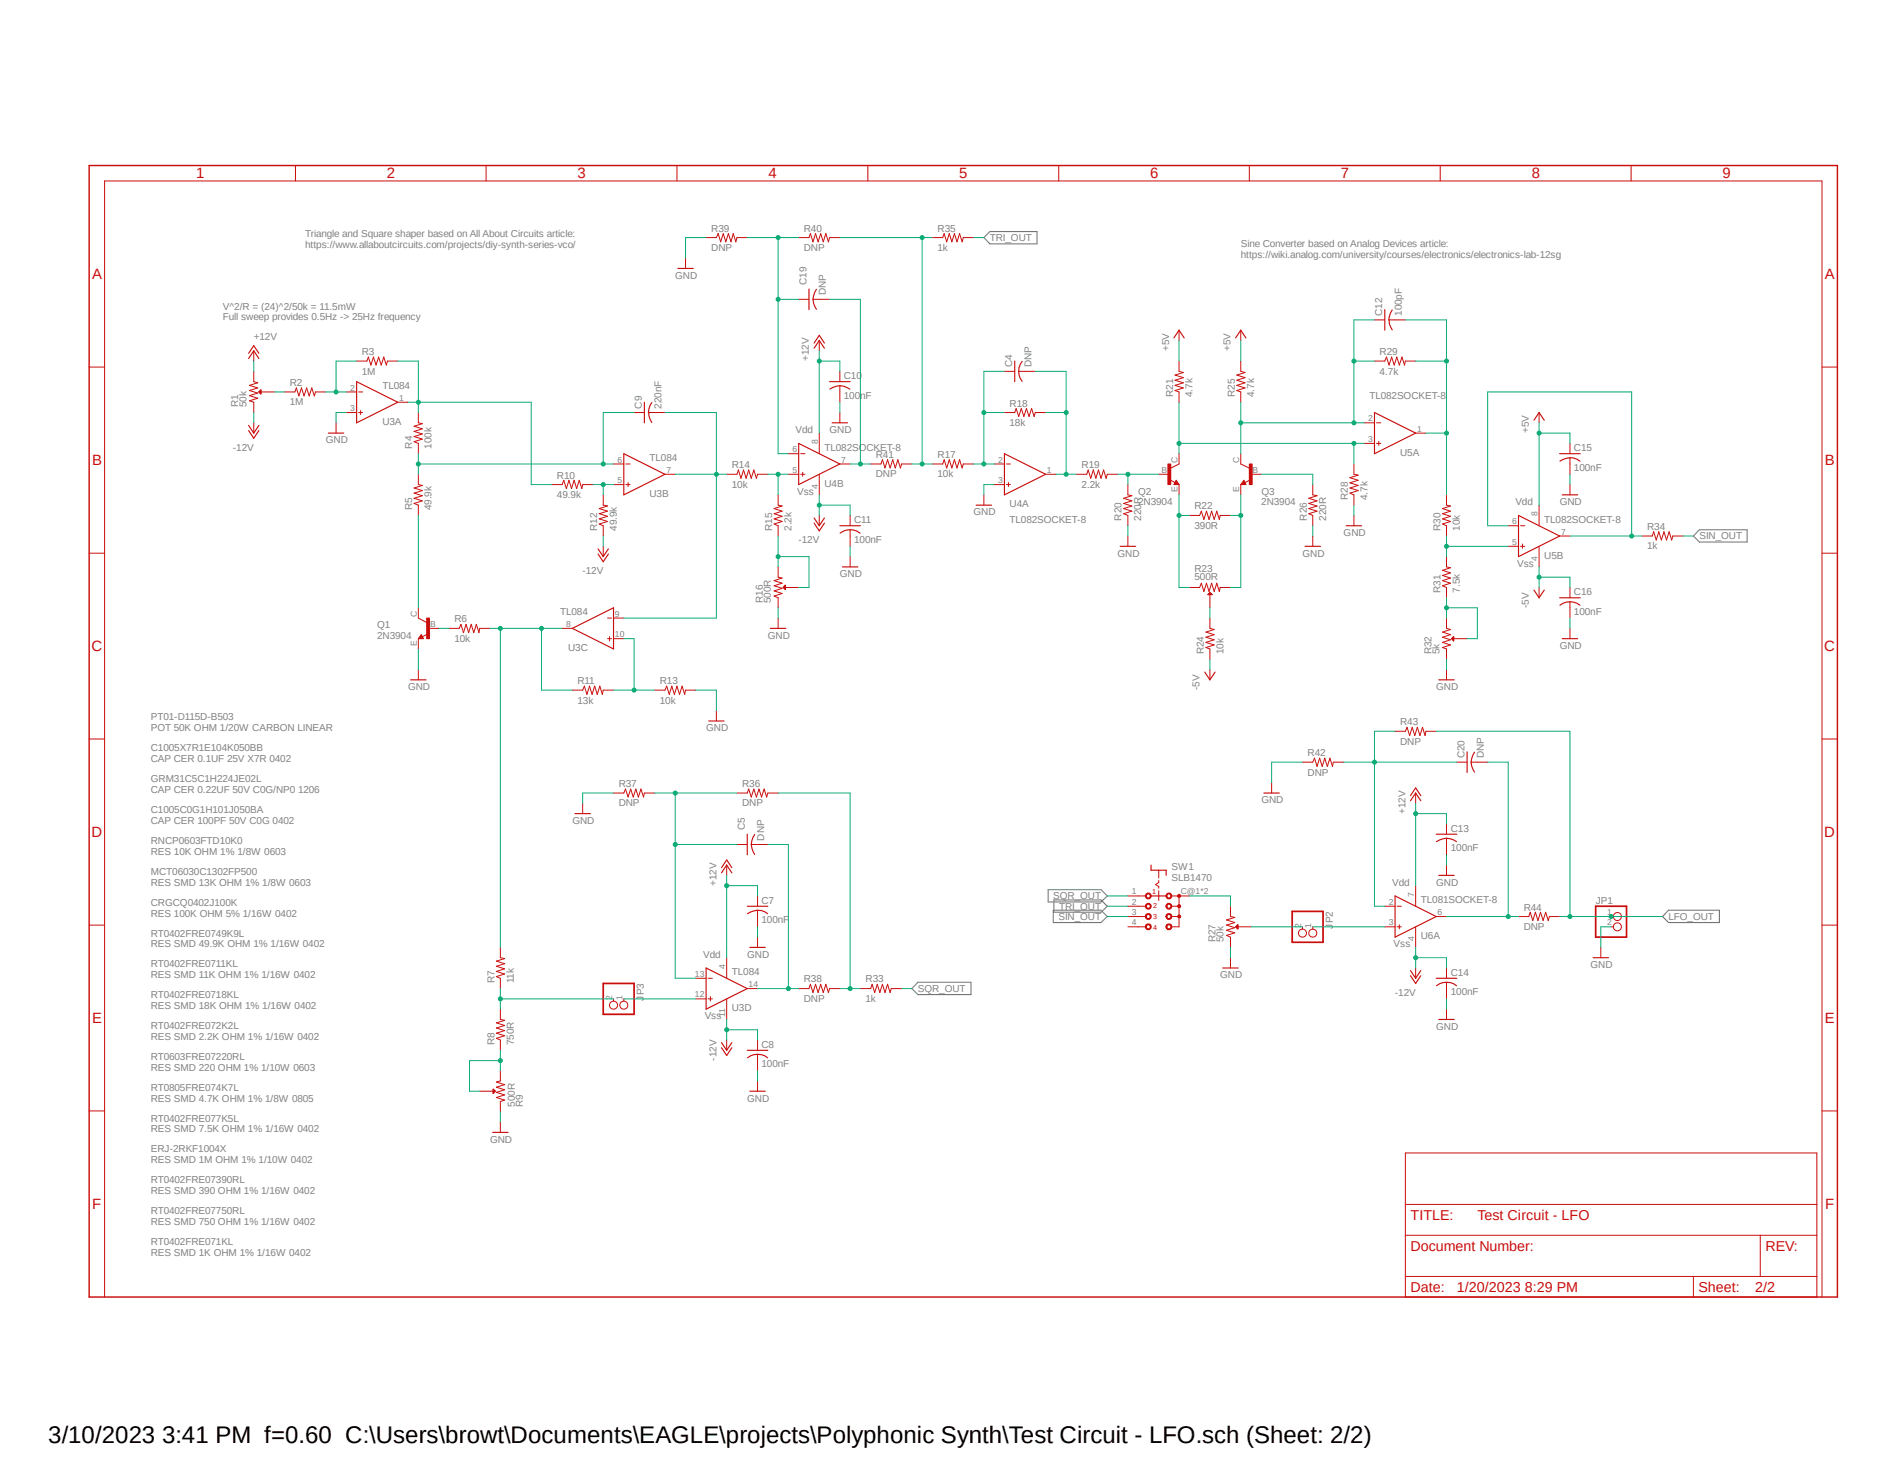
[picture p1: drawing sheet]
<svg xmlns="http://www.w3.org/2000/svg" width="279mm" height="216mm" viewBox="0 0 279 216" stroke-linecap="round" stroke-linejoin="round" font-family="sans-serif">
<path d="M12.9 24.3l259.5 168.1M272.4 24.3l-259.5 168.1" fill="none" stroke="#fff" stroke-width=".15"/>
<path d="M146.6 34.3h7v1.8h-7l-.8-.9zM251.8 78.4h7v1.9h-7l-.9-.9zM155.3 131.7h7.8l.9 1-.9 .9h-7.8zM156 134.8h7.1l.9 .9-.9 .9h-7.1zM156.1 133.3h7l.9 .9-.9 .9h-7zM247.2 134.8h7.5v1.8h-7.5l-.9-.9zM136 145.5h7.8v1.8h-7.8l-.9-.9z" fill="none" stroke="#808080" stroke-width=".17"/>
<path d="M13.2 24.5h259v167.6h-259z" fill="none" stroke="#c90d0c" stroke-width=".21"/>
<g fill="none" stroke="#c90d0c" stroke-width=".15">
<path d="M43.8 24.5v2.3M72 24.5v2.3M100.3 24.5v2.3M128.6 24.5v2.3M156.8 24.5v2.3M185.1 24.5v2.3M213.4 24.5v2.3M241.6 24.5v2.3M13.2 54.4h2.3M37.6 55v1.5l.6 .2-1.2 .4 1.2 .3-1.2 .4 1.2 .4-1.2 .4 1.2 .4-1.2 .4 .6 .2v1.5M37.6 51.9v1.6M38.5 58h2.1"/>
<path d="M42.2 58h1.5l.2-.6 .4 1.2 .4-1.2 .3 1.2 .4-1.2 .4 1.2 .4-1.2 .4 1.2 .1-.6h1.6M51.3 58h1.5M52.8 53.5h1.6l.2-.6 .3 1.2 .4-1.2 .4 1.2 .4-1.2 .4 1.2 .4-1.2 .3 1.2 .2-.6h1.5M53.1 58h.6M58.9 59.6h1.6M121.4 50.4v1.5M124.4 55v1.5M124.4 57.1v2.5M174.7 48.9v1.5M174.7 53.5v1.5l.6 .2-1.2 .3 1.2 .4-1.2 .4 1.2 .4-1.2 .4 1.2 .3-1.2 .4 .6 .2v1.6M183.8 48.9v1.5M183.8 53.5v1.5l.6 .2-1.2 .3 1.2 .4-1.2 .4 1.2 .4-1.2 .4 1.2 .3-1.2 .4 .6 .2v1.6"/>
<path d="M203.6 47.4h1.5M203.6 53.5h1.5l.3-.6 .4 1.2 .4-1.2 .3 1.2 .4-1.2 .4 1.2 .4-1.2 .4 1.2 .1-.6h1.5M205.8 47.4h2.4M269.9 54.4h2.3M37.6 62.6v1.5M49.8 62.6v1.5M51.3 61.1h1.5M53.1 61.1h.6M53.4 60.8v.6M62 61.1v1.5l.6 .1-1.3 .4 1.3 .4-1.3 .4 1.3 .4-1.3 .3 1.3 .4-1.3 .4 .7 .3v1.5M62 70.2v1.6l.6 .1-1.3 .4 1.3 .3-1.3 .4 1.3 .4-1.3 .4 1.3 .4-1.3 .3 .7 .3v1.5M81.7 71.8h1.6l.2-.7 .4 1.2 .4-1.2 .4 1.2 .3-1.2 .4 1.2 .4-1.2 .4 1.2 .1-.5h1.5"/>
<path d="M89.4 73.3v1.5l.6 .1-1.2 .4 1.2 .4-1.2 .4 1.2 .4-1.2 .3 1.2 .4-1.2 .4 .6 .3v1.5M90.9 71.8h1.5M90.9 68.7h1.5M92.7 71.8h.6M92.7 68.7h.6M93 71.5v.6M93.9 61.1h1.6M96.1 61.1h2.4M98.5 70.2h1.5M107.7 70.2h1.5l.2-.6 .4 1.2 .4-1.2 .3 1.2 .4-1.2 .4 1.2 .4-1.2 .4 1.2 .1-.6h1.5M115.3 73.3v1.5l.6 .1-1.2 .4 1.2 .4-1.2 .4 1.2 .4-1.2 .3 1.2 .4-1.2 .4 .6 .3v1.5M116.8 70.2h1.5"/>
<path d="M116.8 67.2h1.5M118.6 70.2h.7M118.6 67.2h.7M118.9 69.9v.6M121.4 64.1v3.1M121.4 70.2v3.1M121.4 76.3v1.6M124.4 68.7h1.5M124.4 61.1v1.5M125.9 76.3v1.6M125.9 78.4v2.5M138.1 68.7h1.6l.2-.6 .4 1.2 .3-1.2 .4 1.2 .4-1.2 .4 1.2 .4-1.2 .3 1.2 .2-.6h1.5"/>
<path d="M145.8 73.3v1.5M147.3 71.8h1.5M147.3 68.7h1.5M148.8 61.1h1.5l.2-.6 .4 1.2 .4-1.2 .4 1.2 .4-1.2 .3 1.2 .4-1.2 .4 1.2 .2-.6h1.5M149.1 71.8h.6M149.1 68.7h.6M149.4 71.5v.6M154.9 70.2h1.5M159.5 70.2h1.5l.2-.6 .4 1.2 .4-1.2 .3 1.2 .4-1.2 .4 1.2 .4-1.2 .4 1.2 .1-.6h1.6M167.1 71.8v1.5l.6 .1-1.2 .4 1.2 .4-1.2 .3 1.2 .4-1.2 .4 1.2 .4-1.2 .4 .6 .2v1.6M167.1 79.4v1.5M171.7 70.2h1.4"/>
<path d="M173 68.7h.4v3.1h-.4zM173.4 71.1l.7 .4M174.2 71.1l.5 .7h-.8zM174.7 67.2v1.5l-1.2 .6M174.7 71.8v1.5M176.2 76.3h1.5l.3-.6 .4 1.2 .3-1.2 .4 1.2 .4-1.2 .4 1.2 .4-1.2 .3 1.2 .2-.6h1.5M183.8 67.2v1.5l1.2 .6M183.8 71.8v1.5M184.3 71.1l.3 .7h-.8zM185.1 68.7h.4v3.1h-.4zM185.2 71.1l-.8 .4M185.3 70.2h1.6"/>
<path d="M194.5 71.8v1.5l.6 .1-1.2 .4 1.2 .4-1.2 .3 1.2 .4-1.2 .4 1.2 .4-1.2 .4 .6 .2v1.6M194.5 79.4v1.5M200.6 68.7v1.5l.6 .2-1.2 .3 1.2 .4-1.2 .4 1.2 .4-1.2 .4 1.2 .3-1.2 .4 .6 .3v1.5M200.6 76.3v1.6M202.1 65.7h1.5M202.1 62.6h1.5M203.9 65.7h.7M203.9 62.6h.7M204.3 65.4v.6M209.7 64.1h1.5M214.3 73.3v1.5l.6 .1-1.2 .4 1.2 .4-1.2 .4 1.2 .4-1.2 .3 1.2 .4-1.2 .4 .6 .3v1.5M223.4 77.9h1.6"/>
<path d="M225.3 77.9h.6M228 61.1v1.5M228 74.8v3.1M231.1 79.4h1.5M232.6 65.7v1.5M232.6 67.8v2.4M232.6 71.8v1.5M13.2 81.9h2.3M62 90v1.5l1.2 .7M62 94.6v1.5M62 99.1v1.6M62.4 94l.3 .6h-.7z"/>
<path d="M63.2 91.5h.4v3.1h-.4zM63.3 93.9l-.7 .4M63.5 93h1.5M66.5 93h1.5l.3-.5 .4 1.2 .3-1.2 .4 1.2 .4-1.2 .4 1.2 .4-1.2 .4 1.2 .1-.7h1.5M83.3 93h1.5M89.4 80.9v1.5M90 94.6h.6M90 91.5h.6M90.3 94.3v.6M90.9 94.6h1.5M90.9 91.5h1.5M115.3 83.9v1.6l.6 .1-1.2 .4 1.2 .4-1.2 .3 1.2 .4-1.2 .4 1.2 .4-1.2 .4 .6 .2v1.5"/>
<path d="M115.3 91.5v1.5M116.2 87h2.1M125.9 82.4v1.5M176.2 87h1.5l.3-.6 .4 1.2 .3-1.2 .4 1.2 .4-1.2 .4 1.2 .4-1.2 .3 1.2 .2-.6h1.5M179.2 91.5v1.5l.7 .2-1.3 .4 1.3 .4-1.3 .4 1.3 .3-1.3 .4 1.3 .4-1.3 .4 .6 .2v1.5M179.2 87.9v2.1M179.2 99.1v1.6M214.3 82.4v1.5l.6 .2-1.2 .4 1.2 .3-1.2 .4 1.2 .4-1.2 .4 1.2 .4-1.2 .3 .6 .3v1.5M214.3 99.1v1.6M223.4 80.9h1.6M225.3 80.9h.6M225.6 80.6v.6"/>
<path d="M228 80.9v3M228 87v1.5M232.6 87v1.5M232.6 89.1v2.4M232.6 93v1.6M269.9 81.9h2.3M13.2 109.4h2.3M84.8 102.2h1.5l.3-.6 .4 1.2 .3-1.2 .4 1.2 .4-1.2 .4 1.2 .4-1.2 .3 1.2 .2-.6h1.5M97 102.2h1.5l.3-.6 .3 1.2 .4-1.2 .4 1.2 .4-1.2 .4 1.2 .3-1.2 .4 1.2 .2-.6h1.5M106.1 105.2v1.6M269.9 109.4h2.3M13.2 137h2.3"/>
<path d="M107.7 128.1v1.5M112.2 132.7v1.5M112.2 134.8v2.4M112.2 138.8v1.5M168.6 134.2h1.2M168.6 135.7h1.2M171.7 128.9v1.1M171.7 130.4v.3l-.5 .3 .5 .3v.2M171.7 131.9v.7M171.7 132.7v.6M173.5 132.7h1.2v3h-1.2M173.5 134.2h1.2"/>
<path d="M182.3 134.2v1.5l.6 .1-1.2 .4 1.2 .4-1.2 .4 1.2 .4-1.2 .4 1.2 .3-1.2 .4 .6 .3v1.5M183.2 137.2h2.1M205.1 137.2h1.6M205.1 134.2h1.6M207 137.2h.6M207 134.2h.6M207.3 136.9v.6M209.7 131.1v3.1M209.7 137.2v3.1M212.8 135.7h1.5M214.3 122v1.5M214.3 124.1v2.5"/>
<path d="M214.3 128.1v1.5M269.9 137h2.3M74.1 149.4v1.6l.7 .1-1.3 .4 1.3 .3-1.3 .4 1.3 .4-1.3 .4 1.3 .4-1.3 .4 .6 .2v1.5M74.1 140.3v1.5l.7 .1-1.3 .4 1.3 .4-1.3 .4 1.3 .4-1.3 .3 1.3 .4-1.3 .4 .6 .3v1.5M74.1 158.5v1.6l-.6 .1 1.3 .4-1.3 .4 1.3 .4-1.3 .4 1.3 .3-1.3 .4 1.3 .4-.7 .2v1.5M103.1 147.9h1.5M103.1 144.9h1.5M104.9 147.9h.6M104.9 144.9h.6M105.2 147.6v.6M107.7 141.8v3.1M107.7 147.9v3.1"/>
<path d="M107.7 154v1.5M110.7 146.4h1.5M112.2 154v1.5M112.2 156.1v2.4M182.3 141.8v1.5M214.3 143.3v1.6M214.3 145.5v2.4M214.3 149.4v1.6M13.2 164.5h2.3M71.1 161.6h2.1M74.1 166.2v1.5M112.2 160.1v1.5"/>
<path d="M208.2 170.7h61v21.4h-61zM208.2 178.4h61M269.9 164.5h2.3M15.5 192.1v-165.3h254.4v165.3M208.2 182.9h61M208.2 189h61M250.9 189v3.1M260.8 182.9v6.1"/>
</g>
<g fill="none" stroke="#c90d0c" stroke-width=".17">
<path d="M36.8 53.1l.8-1.2 .8 1.2M36.8 52.3l.8-1.1 .8 1.1M38.4 58h.3M38.4 58.1h.3M38.5 58.2h.2M38.5 57.9h.2M38.6 58.3h.1M38.6 57.8h.1M38.7 57.7v.6l-.3-.3zM52.8 56.5l6.1 3.1-6.1 3zM95.5 59.6v3M96.6 59.6l-.3 .4-.2 1.1"/>
<path d="M120.6 51.6l.8-1.2 .7 1.2M120.6 50.8l.8-1.1 .7 1.1M122.9 56.5h3M122.9 57.6a2.41 2.41 0 0 1 3 0M173.9 50l.8-1.1 .7 1.1M183 50l.8-1.1 .8 1.1M205.1 45.8v3.1M205.8 47.4v.5l.4 1M206.2 45.9l-.2 .5-.3 1M36.8 63l.8 1.1 .8-1.1M36.8 63.8l.8 1.1 .8-1.1M48.6 64.1h2.3"/>
<path d="M92.4 67.2l6.1 3-6.1 3.1zM96.1 61.1v.5l.5 1M118.3 65.7l6.1 3-6.1 3.1zM120.6 76.7l.8 1.2 .7-1.2M120.6 77.5l.8 1.1 .7-1.1M123.3 62.6h2.3M124.4 77.9h3.1M124.5 79a2.41 2.41 0 0 1 2.9 0M144.6 74.8h2.3M148.8 67.2l6.1 3-6.1 3.1zM174.2 71.5l.1 .1h-.2l.1-.3 .3 .4h-.4M184.3 71.5l-.1 .1h.2l-.1-.3-.3 .4h.4"/>
<path d="M199.4 77.9h2.3M203.6 61.1l6.1 3-6.1 3.1zM225 76.3l6.1 3.1-6.1 3zM227.2 62.2l.8-1.1 .8 1.1M231.1 67.2h3M231.1 68.3a2.41 2.41 0 0 1 3 0M231.4 73.3h2.3M62.4 94.3v.1h.2l-.2-.3-.3 .4h.5M84.8 93l6.1-3v6.1zM88.6 81.3l.8 1.1 .7-1.1M88.6 82l.8 1.2 .7-1.2M114.1 93h2.3"/>
<path d="M116 87h.3M116.1 86.9h.2M116.2 87.1h.1M116.2 86.8h.1M116.2 87.2h.1M116.3 86.7h.1M116.3 86.7v.6l-.3-.3zM116.3 87.2l.1 .1M124.8 83.9h2.3M165.9 80.9h2.3M178.5 99.5l.7 1.2 .8-1.2M178.9 88.1l.3-.3 .4 .3z"/>
<path d="M179 88h.5M179.1 87.9h.3M179.2 87.8h.1M193.3 80.9h2.3M227.2 87.4l.8 1.1 .8-1.1M231.1 88.5h3M231.1 89.6a2.41 2.41 0 0 1 3 0M231.4 94.6h2.3M60.8 100.7h2.3M105 106.8h2.3M213.1 100.7h2.3M106.9 129.2l.8-1.1 .7 1.1"/>
<path d="M106.9 128.5l.8-1.2 .7 1.2M110.7 134.2h3M110.7 135.3a2.41 2.41 0 0 1 3 0M170.5 128.1v.8h2.3v.7M170.5 132.7h2.3M183 137.2l.4-.3v.6zM183.1 137.2h.3M183.2 137.4h.2M183.2 137.1h.2M183.3 137.5h.1M183.3 137h.1M206.7 132.7l6.1 3-6.1 3.1z"/>
<path d="M212.8 123.5h3M212.8 124.6a2.41 2.41 0 0 1 3 0M213.1 129.6h2.3M104.6 143.3l6.1 3.1-6.1 3zM106.9 154.4l.8 1.1 .7-1.1M106.9 155.2l.8 1.1 .7-1.1M110.7 155.5h3M110.7 156.6a2.41 2.41 0 0 1 3 0M111.1 140.3h2.3M181.1 143.3h2.3M212.8 144.9h3M212.8 146a2.41 2.41 0 0 1 3 0"/>
<path d="M213.1 151h2.3M73 167.7h2.3M73.1 161.6h.3M73.1 161.3l.3 .3-.3 .3zM73.1 161.9h.1M73.1 161.8h.1M73.1 161.7h.2M73.1 161.5h.2M73.1 161.4h.1M73.1 161.3h.1M111.1 161.6h2.3"/>
</g>
<path d="M173.2 68.7v3.1M185.3 68.7v3.1M63.4 91.5v3.1" fill="none" stroke="#c90d0c" stroke-width=".42"/>
<path d="M174.5 132.5l.2-.1 .1 .1 .1 .2-.1 .1h-.3v-.1l.3-.1-.1 .2-.2-.1z" fill-rule="evenodd" fill="#c90d0c"/>
<path d="M174.5 132.5l.2-.1 .1 .1 .1 .2-.1 .1h-.3v-.1l.3-.1-.1 .2-.2-.1z" fill="none" stroke="#c90d0c" stroke-width=".15"/>
<path d="M174.5 134l.2-.1 .1 .1 .1 .2-.1 .2h-.3v-.2h.3l-.1 .1-.2-.1z" fill-rule="evenodd" fill="#c90d0c"/>
<path d="M174.5 134l.2-.1 .1 .1 .1 .2-.1 .2h-.3v-.2h.3l-.1 .1-.2-.1z" fill="none" stroke="#c90d0c" stroke-width=".15"/>
<path d="M172.8 132.4l.2-.2h.3l.2 .2 .1 .3-.1 .2-.2 .2h-.3l-.2-.2-.1-.2h.1l.3-.3h.2l.2 .3-.2 .3h-.2l-.3-.3h-.1z" fill-rule="evenodd" fill="#c90d0c"/>
<path d="M172.8 132.4l.2-.2h.3l.2 .2 .1 .3-.1 .2-.2 .2h-.3l-.2-.2-.1-.2h.1l.3-.3h.2l.2 .3-.2 .3h-.2l-.3-.3h-.1z" fill="none" stroke="#c90d0c" stroke-width=".15"/>
<path d="M172.8 133.9l.2-.1h.3l.2 .1 .1 .3-.1 .3-.2 .1h-.3l-.2-.1-.1-.3h.1l.3-.3h.2l.2 .3-.2 .3h-.2l-.3-.3h-.1z" fill-rule="evenodd" fill="#c90d0c"/>
<path d="M172.8 133.9l.2-.1h.3l.2 .1 .1 .3-.1 .3-.2 .1h-.3l-.2-.1-.1-.3h.1l.3-.3h.2l.2 .3-.2 .3h-.2l-.3-.3h-.1z" fill="none" stroke="#c90d0c" stroke-width=".15"/>
<path d="M172.8 135.4l.2-.1 .5 .1 .1 .3-.1 .3-.2 .1h-.3l-.2-.1-.1-.3h.1l.3-.3h.2l.2 .3-.2 .3h-.2l-.3-.3h-.1z" fill-rule="evenodd" fill="#c90d0c"/>
<path d="M172.8 135.4l.2-.1 .5 .1 .1 .3-.1 .3-.2 .1h-.3l-.2-.1-.1-.3h.1l.3-.3h.2l.2 .3-.2 .3h-.2l-.3-.3h-.1z" fill="none" stroke="#c90d0c" stroke-width=".15"/>
<path d="M169.8 132.4l.2-.2h.3l.2 .2 .1 .3-.1 .2-.2 .2h-.3l-.2-.2-.1-.2h.1l.2-.3h.2l.2 .3-.2 .3h-.2l-.2-.3h-.1z" fill-rule="evenodd" fill="#c90d0c"/>
<path d="M169.8 132.4l.2-.2h.3l.2 .2 .1 .3-.1 .2-.2 .2h-.3l-.2-.2-.1-.2h.1l.2-.3h.2l.2 .3-.2 .3h-.2l-.2-.3h-.1z" fill="none" stroke="#c90d0c" stroke-width=".15"/>
<path d="M169.8 133.9l.2-.1h.3l.2 .1 .1 .3-.1 .3-.2 .1h-.3l-.2-.1-.1-.3h.1l.2-.3h.2l.2 .3-.2 .3h-.2l-.2-.3h-.1z" fill-rule="evenodd" fill="#c90d0c"/>
<path d="M169.8 133.9l.2-.1h.3l.2 .1 .1 .3-.1 .3-.2 .1h-.3l-.2-.1-.1-.3h.1l.2-.3h.2l.2 .3-.2 .3h-.2l-.2-.3h-.1z" fill="none" stroke="#c90d0c" stroke-width=".15"/>
<path d="M169.8 135.4l.2-.1 .5 .1 .1 .3-.1 .3-.2 .1h-.3l-.2-.1-.1-.3h.1l.2-.3h.2l.2 .3-.2 .3h-.2l-.2-.3h-.1z" fill-rule="evenodd" fill="#c90d0c"/>
<path d="M169.8 135.4l.2-.1 .5 .1 .1 .3-.1 .3-.2 .1h-.3l-.2-.1-.1-.3h.1l.2-.3h.2l.2 .3-.2 .3h-.2l-.2-.3h-.1z" fill="none" stroke="#c90d0c" stroke-width=".15"/>
<path d="M174.5 135.6l.2-.1 .1 .1 .1 .1-.1 .2h-.3v-.2h.3l-.1 .1-.2-.1z" fill-rule="evenodd" fill="#c90d0c"/>
<path d="M174.5 135.6l.2-.1 .1 .1 .1 .1-.1 .2h-.3v-.2h.3l-.1 .1-.2-.1z" fill="none" stroke="#c90d0c" stroke-width=".15"/>
<path d="M169.8 136.9l.2-.1 .5 .1 .1 .3-.1 .3-.2 .2h-.3l-.2-.2-.1-.3h.1l.2-.3h.2l.2 .3-.2 .3h-.2l-.2-.3h-.1z" fill-rule="evenodd" fill="#c90d0c"/>
<path d="M168.6 137.2h1.2M169.8 136.9l.2-.1 .5 .1 .1 .3-.1 .3-.2 .2h-.3l-.2-.2-.1-.3h.1l.2-.3h.2l.2 .3-.2 .3h-.2l-.2-.3h-.1zM174.7 135.7v1.5h-1.2" fill="none" stroke="#c90d0c" stroke-width=".15"/>
<path d="M172.8 136.9l.2-.1 .5 .1 .1 .3-.1 .3-.2 .2h-.3l-.2-.2-.1-.3h.1l.3-.3h.2l.2 .3-.2 .3h-.2l-.3-.3h-.1z" fill-rule="evenodd" fill="#c90d0c"/>
<g fill="none" stroke="#c90d0c" stroke-width=".15">
<path d="M101.6 38.2v1.6M104.6 35.2h1.5l.3-.6 .4 1.2 .3-1.2 .4 1.2 .4-1.2 .4 1.2 .3-1.2 .4 1.2 .2-.6h1.5M118.3 35.2h1.5l.3-.6 .3 1.2 .4-1.2 .4 1.2 .4-1.2 .4 1.2 .3-1.2 .4 1.2 .2-.6h1.5M138.1 35.2h1.6l.2-.6 .4 1.2 .3-1.2 .4 1.2 .4-1.2 .4 1.2 .4-1.2 .3 1.2 .2-.6h1.5M118.3 44.3h1.5M120.4 44.3h2.5M148.8 55h1.5M150.9 55h2.5M129 68.7h1.5l.2-.6 .4 1.2 .4-1.2 .4 1.2 .3-1.2 .4 1.2 .4-1.2 .4 1.2 .2-.6h1.5M243.2 79.4h1.6l.2-.7 .4 1.3 .3-1.3 .4 1.3 .4-1.3 .4 1.3 .4-1.3 .3 1.3 .2-.6h1.5M214.3 91.5v1.5l.6 .2-1.2 .4 1.2 .4-1.2 .4 1.2 .3-1.2 .4 1.2 .4-1.2 .4 .6 .2v1.5M215.2 94.6h2.1"/>
<path d="M86.3 119v1.5M90.9 117.4h1.5l.3-.6 .3 1.2 .4-1.2 .4 1.2 .4-1.2 .4 1.2 .4-1.2 .3 1.2 .2-.6h1.5M109.2 117.4h1.5l.2-.6 .4 1.2 .4-1.2 .4 1.2 .3-1.2 .4 1.2 .4-1.2 .4 1.2 .1-.6h1.6M188.4 115.9v1.5M193 112.9h1.5l.2-.6 .4 1.2 .4-1.2 .4 1.2 .4-1.2 .3 1.2 .4-1.2 .4 1.2 .1-.6h1.6M206.7 108.3h1.5l.2-.6 .4 1.2 .4-1.2 .4 1.2 .4-1.2 .4 1.2 .3-1.2 .4 1.2 .1-.6h1.6M209.7 117.4v1.6M215.8 112.9h1.5M217.9 112.9h2.5M109.2 125.1h1.5M111.3 125.1h2.4M167.1 132.7h2.7"/>
<path d="M167.1 134.2h1.5M167.1 135.7h1.5M167.1 137.2h1.5M172.8 136.9l.2-.1 .5 .1 .1 .3-.1 .3-.2 .2h-.3l-.2-.2-.1-.3h.1l.3-.3h.2l.2 .3-.2 .3h-.2l-.3-.3h-.1zM174.7 132.7h1.5M193 137.2v.4M194.5 137.2v.4M225 135.7h1.5l.2-.6 .4 1.2 .4-1.2 .3 1.2 .4-1.2 .4 1.2 .4-1.2 .4 1.2 .1-.6h1.6M238.7 135.7h.3M238.7 137.2h.3M90.9 147.9v.4M92.4 147.9v.4"/>
<path d="M118.3 146.4h1.5l.3-.6 .3 1.2 .4-1.2 .4 1.2 .4-1.2 .4 1.2 .3-1.2 .4 1.2 .2-.6h1.5M127.5 146.4h1.5l.2-.6 .4 1.2 .4-1.2 .3 1.2 .4-1.2 .4 1.2 .4-1.2 .4 1.2 .1-.6h1.6M209.7 143.3v1.6M237.2 140.3v1.5"/>
<circle cx="193" cy="138.2" r=".6"/>
<circle cx="194.5" cy="138.2" r=".6"/>
<circle cx="239.6" cy="137.2" r=".6"/>
<circle cx="239.6" cy="135.7" r=".6"/>
<circle cx="90.9" cy="148.8" r=".6"/>
<circle cx="92.4" cy="148.8" r=".6"/>
</g>
<g fill="none" stroke="#c90d0c" stroke-width=".17">
<path d="M100.4 39.8h2.3M119.8 42.8v3M120.9 42.8a2.41 2.41 0 0 0 0 3M150.3 53.5v3M151.4 53.5a2.41 2.41 0 0 0 0 3M215.1 94.6h.2M215.1 94.5h.2M215.2 94.7h.1M215.2 94.4h.1M215.3 94.8h.1M215.3 94.4h.1M215.3 94.3v.6l-.2-.3z"/>
<path d="M187.2 117.4h2.3M209 118.6l.7-1.2 .8 1.2M209 117.8l.7-1.1 .8 1.1M217.3 111.3v3.1M218.4 111.4a2.41 2.41 0 0 0 0 2.9M85.2 120.5h2.3M110.7 123.5v3.1M111.8 123.6a2.41 2.41 0 0 0 0 2.9M209 143.7l.7 1.2 .8-1.2M209 144.5l.7 1.1 .8-1.1M236 141.8h2.3"/>
</g>
<path d="M191.4 135h4.6v4.5h-4.6zM236.4 134.2h4.6v4.6h-4.6zM89.4 145.6h4.5v4.6h-4.5z" fill="none" stroke="#c90d0c" stroke-width=".25"/>
<path d="M228 83.9v3.1M228 85.5h4.6" fill="none" stroke="#0dab76" stroke-width=".15"/>
<circle cx="228" cy="85.5" r=".3" fill="#0dab76"/>
<g fill="none" stroke="#0dab76" stroke-width=".15">
<path d="M104.6 35.2h-3v3M124.4 59.6v1.5M51.3 61.1h-1.5v1.5M147.3 71.8h-1.5v1.5M167.1 77.9v1.5M194.5 77.9v1.5M200.6 74.8v1.5M228 64.1h4.6v1.6M228 62.6v12.2M232.6 70.2v1.6M62 96.1v3M115.3 90v1.5"/>
<path d="M125.9 80.9v1.5M179.2 97.6v1.5M214.3 97.6v1.5M232.6 85.5v1.5M232.6 91.5v1.5M90.9 117.4h-4.6v1.6M103.1 102.2h3v3M193 112.9h-4.6v3M112.2 137.2v1.6M214.3 126.6v1.5M238.7 137.2h-1.5v3.1M112.2 158.5v1.6"/>
<path d="M182.3 140.3v1.5M214.3 147.9v1.5M74.1 164.6v1.6"/>
<circle cx="228" cy="85.5" r=".3"/>
</g>
<circle cx="228" cy="64.1" r=".3" fill="#0dab76"/>
<g fill="none" stroke="#0dab76" stroke-width=".15">
<path d="M174.7 50.4v3.1M183.8 50.4v3.1M214.3 79.4v3M249.3 79.4h1.6M214.3 80.9h9.1M164 135.7h3.1"/>
<circle cx="228" cy="64.1" r=".3"/>
</g>
<circle cx="214.3" cy="80.9" r=".3" fill="#0dab76"/>
<g fill="none" stroke="#0dab76" stroke-width=".15">
<path d="M209.7 53.5h4.6v19.8M211.2 64.1h3.1"/>
<circle cx="214.3" cy="80.9" r=".3"/>
</g>
<circle cx="214.3" cy="64.1" r=".3" fill="#0dab76"/>
<g fill="none" stroke="#0dab76" stroke-width=".15">
<path d="M214.3 47.4v6.1"/>
<circle cx="214.3" cy="64.1" r=".3"/>
</g>
<circle cx="214.3" cy="53.5" r=".3" fill="#0dab76"/>
<g fill="none" stroke="#0dab76" stroke-width=".15">
<path d="M203.6 47.4h-3v6.1h3M208.2 47.4h6.1"/>
<circle cx="214.3" cy="53.5" r=".3"/>
</g>
<circle cx="200.6" cy="53.5" r=".3" fill="#0dab76"/>
<g fill="none" stroke="#0dab76" stroke-width=".15">
<path d="M200.6 53.5v9.1M183.8 62.6h18.3"/>
<circle cx="200.6" cy="53.5" r=".3"/>
</g>
<circle cx="200.6" cy="62.6" r=".3" fill="#0dab76"/>
<g fill="none" stroke="#0dab76" stroke-width=".15">
<path d="M183.8 59.6v7.6"/>
<circle cx="200.6" cy="62.6" r=".3"/>
</g>
<circle cx="183.8" cy="62.6" r=".3" fill="#0dab76"/>
<g fill="none" stroke="#0dab76" stroke-width=".15">
<path d="M174.7 59.6v7.6M174.7 65.7h27.4"/>
<circle cx="183.8" cy="62.6" r=".3"/>
</g>
<circle cx="200.6" cy="65.7" r=".3" fill="#0dab76"/>
<circle cx="200.6" cy="65.7" r=".3" fill="none" stroke="#0dab76" stroke-width=".15"/>
<circle cx="174.7" cy="65.7" r=".3" fill="#0dab76"/>
<g fill="none" stroke="#0dab76" stroke-width=".15">
<path d="M174.7 73.3v13.7M174.7 76.3h1.5M200.6 65.7v3"/>
<circle cx="174.7" cy="65.7" r=".3"/>
</g>
<circle cx="174.7" cy="76.3" r=".3" fill="#0dab76"/>
<g fill="none" stroke="#0dab76" stroke-width=".15">
<path d="M182.3 76.3h1.5M183.8 73.3v13.7M174.7 87h1.5"/>
<circle cx="174.7" cy="76.3" r=".3"/>
</g>
<circle cx="183.8" cy="76.3" r=".3" fill="#0dab76"/>
<g fill="none" stroke="#0dab76" stroke-width=".15">
<path d="M165.6 70.2h6.1M167.1 70.2v1.6M186.9 70.2h7.6v1.6M182.3 87h1.5"/>
<circle cx="183.8" cy="76.3" r=".3"/>
</g>
<circle cx="167.1" cy="70.2" r=".3" fill="#0dab76"/>
<g fill="none" stroke="#0dab76" stroke-width=".15">
<path d="M179.2 90v1.5M107.7 129.6v12.2M107.7 131.1h4.5"/>
<circle cx="167.1" cy="70.2" r=".3"/>
</g>
<circle cx="107.7" cy="131.1" r=".3" fill="#0dab76"/>
<g fill="none" stroke="#0dab76" stroke-width=".15">
<path d="M37.6 53.5v1.5M121.4 51.9v12.2M121.4 53.5h3M112.2 131.1v1.6"/>
<circle cx="107.7" cy="131.1" r=".3"/>
</g>
<circle cx="121.4" cy="53.5" r=".3" fill="#0dab76"/>
<g fill="none" stroke="#0dab76" stroke-width=".15">
<path d="M124.4 53.5v1.5M209.7 119v12.1M209.7 120.5h4.6v1.5"/>
<circle cx="121.4" cy="53.5" r=".3"/>
</g>
<circle cx="209.7" cy="120.5" r=".3" fill="#0dab76"/>
<g fill="none" stroke="#0dab76" stroke-width=".15">
<path d="M107.7 151v3M107.7 152.5h4.5"/>
<circle cx="209.7" cy="120.5" r=".3"/>
</g>
<circle cx="107.7" cy="152.5" r=".3" fill="#0dab76"/>
<g fill="none" stroke="#0dab76" stroke-width=".15">
<path d="M37.6 61.1v1.5M89.4 79.4v1.5M121.4 73.3v3M121.4 74.8h4.5M112.2 152.5v1.5"/>
<circle cx="107.7" cy="152.5" r=".3"/>
</g>
<circle cx="121.4" cy="74.8" r=".3" fill="#0dab76"/>
<g fill="none" stroke="#0dab76" stroke-width=".15">
<path d="M125.9 74.8v1.5M209.7 140.3v3M209.7 141.8h4.6"/>
<circle cx="121.4" cy="74.8" r=".3"/>
</g>
<circle cx="209.7" cy="141.8" r=".3" fill="#0dab76"/>
<g fill="none" stroke="#0dab76" stroke-width=".15">
<path d="M164 132.7h3.1M74.1 146.4v3M133.6 146.4h1.5M214.3 141.8v1.5"/>
<circle cx="209.7" cy="141.8" r=".3"/>
</g>
<circle cx="74.1" cy="147.9" r=".3" fill="#0dab76"/>
<g fill="none" stroke="#0dab76" stroke-width=".15">
<path d="M80.2 93v9.2M83.3 93h-9.2v47.3M74.1 147.9h16.8"/>
<circle cx="74.1" cy="147.9" r=".3"/>
</g>
<circle cx="80.2" cy="93" r=".3" fill="#0dab76"/>
<g fill="none" stroke="#0dab76" stroke-width=".15">
<path d="M72.6 93h1.5M80.2 102.2h4.6"/>
<circle cx="80.2" cy="93" r=".3"/>
</g>
<circle cx="74.1" cy="93" r=".3" fill="#0dab76"/>
<g fill="none" stroke="#0dab76" stroke-width=".15">
<path d="M92.4 94.6h1.5v7.6M90.9 102.2h6.1"/>
<circle cx="74.1" cy="93" r=".3"/>
</g>
<circle cx="93.9" cy="102.2" r=".3" fill="#0dab76"/>
<g fill="none" stroke="#0dab76" stroke-width=".15">
<path d="M98.5 61.1h7.6v30.4h-13.7M100 70.2h6.1M65 93h1.5"/>
<circle cx="93.9" cy="102.2" r=".3"/>
</g>
<circle cx="106.1" cy="70.2" r=".3" fill="#0dab76"/>
<g fill="none" stroke="#0dab76" stroke-width=".15">
<path d="M62 68.7h28.9M93.9 61.1h-4.5v7.6M106.1 70.2h1.6"/>
<circle cx="106.1" cy="70.2" r=".3"/>
</g>
<circle cx="89.4" cy="68.7" r=".3" fill="#0dab76"/>
<g fill="none" stroke="#0dab76" stroke-width=".15">
<path d="M62 67.2v3"/>
<circle cx="89.4" cy="68.7" r=".3"/>
</g>
<circle cx="62" cy="68.7" r=".3" fill="#0dab76"/>
<g fill="none" stroke="#0dab76" stroke-width=".15">
<path d="M87.8 71.8h3.1M89.4 71.8v1.5"/>
<circle cx="62" cy="68.7" r=".3"/>
</g>
<circle cx="89.4" cy="71.8" r=".3" fill="#0dab76"/>
<g fill="none" stroke="#0dab76" stroke-width=".15">
<path d="M62 76.3v13.7M113.7 70.2h3.1M115.3 70.2v3.1"/>
<circle cx="89.4" cy="71.8" r=".3"/>
</g>
<circle cx="115.3" cy="70.2" r=".3" fill="#0dab76"/>
<g fill="none" stroke="#0dab76" stroke-width=".15">
<path d="M144.2 35.2h1.6M60.5 59.6h18.2v12.2h3M62 59.6v1.5M164 134.2h3.1"/>
<circle cx="115.3" cy="70.2" r=".3"/>
</g>
<circle cx="62" cy="59.6" r=".3" fill="#0dab76"/>
<g fill="none" stroke="#0dab76" stroke-width=".15">
<path d="M58.9 53.5h3.1v6.1M144.2 68.7h3.1M145.8 61.1v7.6"/>
<circle cx="62" cy="59.6" r=".3"/>
</g>
<circle cx="145.8" cy="68.7" r=".3" fill="#0dab76"/>
<g fill="none" stroke="#0dab76" stroke-width=".15">
<path d="M148.8 55h-3v6.1h3"/>
<circle cx="145.8" cy="68.7" r=".3"/>
</g>
<circle cx="145.8" cy="61.1" r=".3" fill="#0dab76"/>
<g fill="none" stroke="#0dab76" stroke-width=".15">
<path d="M154.9 61.1h3v9.1M156.4 70.2h3.1"/>
<circle cx="145.8" cy="61.1" r=".3"/>
</g>
<circle cx="157.9" cy="70.2" r=".3" fill="#0dab76"/>
<g fill="none" stroke="#0dab76" stroke-width=".15">
<path d="M153.4 55h4.5v6.1"/>
<circle cx="157.9" cy="70.2" r=".3"/>
</g>
<circle cx="157.9" cy="61.1" r=".3" fill="#0dab76"/>
<g fill="none" stroke="#0dab76" stroke-width=".15">
<path d="M40.6 58h1.6M52.8 53.5h-3v4.5h1.5"/>
<circle cx="157.9" cy="61.1" r=".3"/>
</g>
<circle cx="49.8" cy="58" r=".3" fill="#0dab76"/>
<g fill="none" stroke="#0dab76" stroke-width=".15">
<path d="M48.3 58h1.5M115.3 79.4v4.5M115.3 82.4h4.5"/>
<circle cx="49.8" cy="58" r=".3"/>
</g>
<circle cx="115.3" cy="82.4" r=".3" fill="#0dab76"/>
<g fill="none" stroke="#0dab76" stroke-width=".15">
<path d="M119.8 82.4v4.6h-1.5M74.1 155.5v3M74.1 157.1h-4.5v4.5h1.5"/>
<circle cx="115.3" cy="82.4" r=".3"/>
</g>
<circle cx="74.1" cy="157.1" r=".3" fill="#0dab76"/>
<g fill="none" stroke="#0dab76" stroke-width=".15">
<path d="M238.7 135.7h7.6"/>
<circle cx="74.1" cy="157.1" r=".3"/>
</g>
<circle cx="238.7" cy="135.7" r=".3" fill="#0dab76"/>
<g fill="none" stroke="#0dab76" stroke-width=".15">
<path d="M212.8 108.3h19.8v27.4M231.1 135.7h7.6"/>
<circle cx="238.7" cy="135.7" r=".3"/>
</g>
<circle cx="232.6" cy="135.7" r=".3" fill="#0dab76"/>
<g fill="none" stroke="#0dab76" stroke-width=".15">
<path d="M214.3 88.5v3M214.3 90h4.6v4.6h-1.6M176.2 132.7h6.1v1.5M194.5 137.2h10.6"/>
<circle cx="232.6" cy="135.7" r=".3"/>
</g>
<circle cx="214.3" cy="90" r=".3" fill="#0dab76"/>
<circle cx="214.3" cy="90" r=".3" fill="none" stroke="#0dab76" stroke-width=".15"/>
<circle cx="125.9" cy="146.4" r=".3" fill="#0dab76"/>
<g fill="none" stroke="#0dab76" stroke-width=".15">
<path d="M232.6 79.4h9.1M115.3 117.4h10.6v29M124.4 146.4h3.1"/>
<circle cx="125.9" cy="146.4" r=".3"/>
</g>
<circle cx="241.7" cy="79.4" r=".3" fill="#0dab76"/>
<g fill="none" stroke="#0dab76" stroke-width=".15">
<path d="M136.6 68.7h1.5M223.4 77.9h-3v-19.9h21.3v21.4h1.5"/>
<circle cx="241.7" cy="79.4" r=".3"/>
</g>
<circle cx="136.6" cy="68.7" r=".3" fill="#0dab76"/>
<g fill="none" stroke="#0dab76" stroke-width=".15">
<path d="M136.6 35.2v33.5"/>
<circle cx="136.6" cy="68.7" r=".3"/>
</g>
<circle cx="136.6" cy="35.2" r=".3" fill="#0dab76"/>
<g fill="none" stroke="#0dab76" stroke-width=".15">
<path d="M124.4 35.2h13.7M135.1 68.7h1.5M97 117.4h12.2M100 117.4v27.5h3.1M185.3 137.2h7.7M92.4 147.9h10.7"/>
<circle cx="136.6" cy="35.2" r=".3"/>
</g>
<circle cx="100" cy="117.4" r=".3" fill="#0dab76"/>
<g fill="none" stroke="#0dab76" stroke-width=".15">
<path d="M100 125.1h9.2"/>
<circle cx="100" cy="117.4" r=".3"/>
</g>
<circle cx="100" cy="125.1" r=".3" fill="#0dab76"/>
<g fill="none" stroke="#0dab76" stroke-width=".15">
<path d="M113.7 125.1h3.1v21.3h-4.6"/>
<circle cx="100" cy="125.1" r=".3"/>
</g>
<circle cx="116.8" cy="146.4" r=".3" fill="#0dab76"/>
<g fill="none" stroke="#0dab76" stroke-width=".15">
<path d="M118.3 35.2h-3v32h1.5M115.3 44.3h3M116.8 146.4h1.5"/>
<circle cx="116.8" cy="146.4" r=".3"/>
</g>
<circle cx="115.3" cy="44.3" r=".3" fill="#0dab76"/>
<g fill="none" stroke="#0dab76" stroke-width=".15">
<path d="M110.7 35.2h4.6"/>
<circle cx="115.3" cy="44.3" r=".3"/>
</g>
<circle cx="115.3" cy="35.2" r=".3" fill="#0dab76"/>
<g fill="none" stroke="#0dab76" stroke-width=".15">
<path d="M122.9 44.3h4.6v24.4M125.9 68.7h3.1"/>
<circle cx="115.3" cy="35.2" r=".3"/>
</g>
<circle cx="127.5" cy="68.7" r=".3" fill="#0dab76"/>
<g fill="none" stroke="#0dab76" stroke-width=".15">
<path d="M199.1 112.9h4.5v21.3h1.5"/>
<circle cx="127.5" cy="68.7" r=".3"/>
</g>
<circle cx="203.6" cy="112.9" r=".3" fill="#0dab76"/>
<g fill="none" stroke="#0dab76" stroke-width=".15">
<path d="M206.7 108.3h-3.1v4.6h12.2"/>
<circle cx="203.6" cy="112.9" r=".3"/>
</g>
<circle cx="223.4" cy="135.7" r=".3" fill="#0dab76"/>
<g fill="none" stroke="#0dab76" stroke-width=".15">
<path d="M220.4 112.9h3v22.8M214.3 135.7h10.7"/>
<circle cx="223.4" cy="135.7" r=".3"/>
</g>
<text font-size="3.6" x="7.2" y="213.7">3/10/2023 3:41 PM f=0.60 C:\Users\browt\Documents\EAGLE\projects\Polyphonic Synth\Test Circuit - LFO.sch (Sheet: 2/2)</text>
<g font-size="2.2" fill="#c90d0c">
<text x="29" y="26.4">1</text>
<text x="57.3" y="26.4">2</text>
<text x="85.6" y="26.4">3</text>
<text x="113.8" y="26.4">4</text>
<text x="142.1" y="26.4">5</text>
<text x="170.4" y="26.4">6</text>
<text x="198.6" y="26.4">7</text>
<text x="226.9" y="26.4">8</text>
<text x="255.2" y="26.4">9</text>
<text x="13.6" y="41.4">A</text>
<text x="270.3" y="41.4">A</text>
<text x="13.6" y="68.9">B</text>
<text x="270.3" y="68.9">B</text>
<text x="13.5" y="96.4">C</text>
<text x="270.3" y="96.4">C</text>
<text x="13.5" y="124">D</text>
<text x="270.3" y="124">D</text>
<text x="13.6" y="151.5">E</text>
<text x="270.3" y="151.5">E</text>
<text x="13.7" y="179.1">F</text>
<text x="270.4" y="179.1">F</text>
</g>
<g font-size="2.1" fill="#c90d0c">
<text x="209" y="180.6">TITLE:</text>
<text x="209" y="185.2">Document Number:</text>
<text x="218.9" y="180.6">Test Circuit - LFO</text>
<text x="261.5" y="185.2">REV:</text>
<text x="209" y="191.3">Date:</text>
<text x="215.8" y="191.3">1/20/2023 8:29 PM</text>
<text x="251.6" y="191.3">Sheet:</text>
<text x="260" y="191.3">2/2</text>
</g>
<g font-size="1.5" fill="#808080">
<text x="45.2" y="35.1">Triangle and Square shaper based on All About Circuits article:</text>
<text x="105.4" y="34.3">R39</text>
<text x="119.1" y="34.3">R40</text>
<text x="138.9" y="34.3">R35</text>
<text x="146.6" y="35.7">TRI_OUT</text>
<text x="45.2" y="36.7">https://www.allaboutcircuits.com/projects/diy-synth-series-vco/</text>
<text x="100" y="41.3">GND</text>
<text x="105.4" y="37.2">DNP</text>
<text x="119.1" y="37.2">DNP</text>
<text x="138.9" y="37.2">1k</text>
<text x="183.8" y="36.6">Sine Converter based on Analog Devices article:</text>
<text x="183.8" y="38.2">https://wiki.analog.com/university/courses/electronics/electronics-lab-12sg</text>
<text x="33" y="47.4">Full sweep provides 0.5Hz -&gt; 25Hz frequency</text>
<text x="33" y="45.8">V^2/R = (24)^2/50k = 11.5mW</text>
<text x="119.5" y="42.2" transform="rotate(-90 119.5 42.2)">C19</text>
<text x="122.3" y="43.7" transform="rotate(-90 122.3 43.7)">DNP</text>
<text x="204.8" y="46.8" transform="rotate(-90 204.8 46.8)">C12</text>
<text x="207.7" y="46.8" transform="rotate(-90 207.7 46.8)">100pF</text>
<text x="37.6" y="50.4">+12V</text>
<text x="53.6" y="52.6">R3</text>
<text x="119.8" y="53.5" transform="rotate(-90 119.8 53.5)">+12V</text>
<text x="173.2" y="51.9" transform="rotate(-90 173.2 51.9)">+5V</text>
<text x="182.3" y="51.9" transform="rotate(-90 182.3 51.9)">+5V</text>
<text x="204.4" y="52.6">R29</text>
<text x="42.9" y="57.2">R2</text>
<text x="53.6" y="55.5">1M</text>
<text x="56.6" y="57.6">TL084</text>
<text x="125" y="59">100nF</text>
<text x="125" y="56.1">C10</text>
<text x="149.9" y="54.4" transform="rotate(-90 149.9 54.4)">C4</text>
<text x="152.8" y="54.4" transform="rotate(-90 152.8 54.4)">DNP</text>
<text x="173.8" y="58.8" transform="rotate(-90 173.8 58.8)">R21</text>
<text x="176.7" y="58.8" transform="rotate(-90 176.7 58.8)">4.7k</text>
<text x="182.9" y="58.8" transform="rotate(-90 182.9 58.8)">R25</text>
<text x="185.8" y="58.8" transform="rotate(-90 185.8 58.8)">4.7k</text>
<text x="202.9" y="59.1">TL082SOCKET-8</text>
<text x="204.4" y="55.5">4.7k</text>
<text x="35.3" y="60.3" transform="rotate(-90 35.3 60.3)">R1</text>
<text x="36.5" y="60.3" transform="rotate(-90 36.5 60.3)">50k</text>
<text x="42.9" y="60">1M</text>
<text x="48.3" y="65.7">GND</text>
<text x="56.6" y="62.9">U3A</text>
<text x="95.1" y="60.5" transform="rotate(-90 95.1 60.5)">C9</text>
<text x="98" y="60.5" transform="rotate(-90 98 60.5)">220nF</text>
<text x="117.9" y="64.1">Vdd</text>
<text x="122.9" y="64.1">GND</text>
<text x="149.6" y="63.1">18k</text>
<text x="149.6" y="60.2">R18</text>
<text x="226.5" y="64.1" transform="rotate(-90 226.5 64.1)">+5V</text>
<text x="34.5" y="66.7">-12V</text>
<text x="61" y="66.4" transform="rotate(-90 61 66.4)">R4</text>
<text x="63.9" y="66.4" transform="rotate(-90 63.9 66.4)">100k</text>
<text x="82.5" y="70.9">R10</text>
<text x="96.2" y="68.2">TL084</text>
<text x="108.4" y="69.3">R14</text>
<text x="122.1" y="66.7">TL082SOCKET-8</text>
<text x="129.8" y="70.7">DNP</text>
<text x="129.8" y="67.8">R41</text>
<text x="138.9" y="70.7">10k</text>
<text x="138.9" y="67.8">R17</text>
<text x="160.2" y="69.3">R19</text>
<text x="207.4" y="67.5">U5A</text>
<text x="233.2" y="69.7">100nF</text>
<text x="233.2" y="66.8">C15</text>
<text x="61" y="75.6" transform="rotate(-90 61 75.6)">R5</text>
<text x="63.9" y="75.6" transform="rotate(-90 63.9 75.6)">49.9k</text>
<text x="82.5" y="73.7">49.9k</text>
<text x="96.2" y="73.6">U3B</text>
<text x="108.4" y="72.2">10k</text>
<text x="118.1" y="73.3">Vss</text>
<text x="122.1" y="72.1">U4B</text>
<text x="126.5" y="77.5">C11</text>
<text x="144.2" y="76.3">GND</text>
<text x="149.6" y="77.4">TL082SOCKET-8</text>
<text x="149.6" y="75.1">U4A</text>
<text x="160.2" y="72.2">2.2k</text>
<text x="166.2" y="77.1" transform="rotate(-90 166.2 77.1)">R20</text>
<text x="168.6" y="74.8">2N3904</text>
<text x="168.6" y="73.3">Q2</text>
<text x="169" y="77.1" transform="rotate(-90 169 77.1)">220R</text>
<text x="177" y="75.4">R22</text>
<text x="186.9" y="74.8">2N3904</text>
<text x="186.9" y="73.3">Q3</text>
<text x="193.6" y="77.1" transform="rotate(-90 193.6 77.1)">R26</text>
<text x="196.5" y="77.1" transform="rotate(-90 196.5 77.1)">220R</text>
<text x="199.7" y="74" transform="rotate(-90 199.7 74)">R28</text>
<text x="202.6" y="74" transform="rotate(-90 202.6 74)">4.7k</text>
<text x="224.5" y="74.8">Vdd</text>
<text x="228.8" y="77.4">TL082SOCKET-8</text>
<text x="231.1" y="74.8">GND</text>
<text x="88.5" y="78.6" transform="rotate(-90 88.5 78.6)">R12</text>
<text x="91.4" y="78.6" transform="rotate(-90 91.4 78.6)">49.9k</text>
<text x="114.4" y="78.6" transform="rotate(-90 114.4 78.6)">R15</text>
<text x="117.3" y="78.6" transform="rotate(-90 117.3 78.6)">2.2k</text>
<text x="118.3" y="80.4">-12V</text>
<text x="126.5" y="80.3">100nF</text>
<text x="165.6" y="82.4">GND</text>
<text x="177" y="78.3">390R</text>
<text x="193" y="82.4">GND</text>
<text x="199.1" y="79.4">GND</text>
<text x="213.4" y="78.6" transform="rotate(-90 213.4 78.6)">R30</text>
<text x="216.3" y="78.6" transform="rotate(-90 216.3 78.6)">10k</text>
<text x="224.7" y="83.9">Vss</text>
<text x="228.8" y="82.7">U5B</text>
<text x="244" y="81.3">1k</text>
<text x="244" y="78.4">R34</text>
<text x="251.8" y="79.9">SIN_OUT</text>
<text x="86.3" y="85">-12V</text>
<text x="113" y="89.3" transform="rotate(-90 113 89.3)">R16</text>
<text x="114.2" y="89.3" transform="rotate(-90 114.2 89.3)">500R</text>
<text x="124.4" y="85.5">GND</text>
<text x="177" y="85.9">500R</text>
<text x="177" y="84.7">R23</text>
<text x="213.4" y="87.8" transform="rotate(-90 213.4 87.8)">R31</text>
<text x="216.3" y="87.8" transform="rotate(-90 216.3 87.8)">7.5k</text>
<text x="233.2" y="88.1">C16</text>
<text x="55.9" y="94.6">2N3904</text>
<text x="55.9" y="93">Q1</text>
<text x="67.3" y="95">10k</text>
<text x="67.3" y="92.2">R6</text>
<text x="83" y="91.1">TL084</text>
<text x="113.8" y="94.6">GND</text>
<text x="226.5" y="90" transform="rotate(-90 226.5 90)">-5V</text>
<text x="233.2" y="91">100nF</text>
<text x="84.2" y="96.4">U3C</text>
<text x="85.6" y="101.3">R11</text>
<text x="97.7" y="101.3">R13</text>
<text x="178.4" y="96.9" transform="rotate(-90 178.4 96.9)">R24</text>
<text x="181.2" y="96.9" transform="rotate(-90 181.2 96.9)">10k</text>
<text x="212" y="96.9" transform="rotate(-90 212 96.9)">R32</text>
<text x="213.2" y="96.9" transform="rotate(-90 213.2 96.9)">5k</text>
<text x="231.1" y="96.1">GND</text>
<text x="22.4" y="106.7">PT01-D115D-B503</text>
<text x="60.5" y="102.2">GND</text>
<text x="85.6" y="104.2">13k</text>
<text x="97.7" y="104.2">10k</text>
<text x="177.7" y="102.2" transform="rotate(-90 177.7 102.2)">-5V</text>
<text x="207.4" y="107.4">R43</text>
<text x="212.8" y="102.2">GND</text>
<text x="22.4" y="111.3">C1005X7R1E104K050BB</text>
<text x="22.4" y="112.9">CAP CER 0.1UF 25V X7R 0402</text>
<text x="22.4" y="108.3">POT 50K OHM 1/20W CARBON LINEAR</text>
<text x="104.6" y="108.3">GND</text>
<text x="193.7" y="112">R42</text>
<text x="207.4" y="110.3">DNP</text>
<text x="217" y="112.3" transform="rotate(-90 217 112.3)">C20</text>
<text x="219.8" y="112.3" transform="rotate(-90 219.8 112.3)">DNP</text>
<text x="22.4" y="115.8">GRM31C5C1H224JE02L</text>
<text x="22.4" y="117.4">CAP CER 0.22UF 50V C0G/NP0 1206</text>
<text x="91.7" y="119.4">DNP</text>
<text x="91.7" y="116.5">R37</text>
<text x="109.9" y="119.4">DNP</text>
<text x="109.9" y="116.5">R36</text>
<text x="186.9" y="119">GND</text>
<text x="193.7" y="114.9">DNP</text>
<text x="22.4" y="120.4">C1005C0G1H101J050BA</text>
<text x="22.4" y="122">CAP CER 100PF 50V C0G 0402</text>
<text x="22.4" y="125">RNCP0603FTD10K0</text>
<text x="84.8" y="122">GND</text>
<text x="110.3" y="122.9" transform="rotate(-90 110.3 122.9)">C5</text>
<text x="113.2" y="124.5" transform="rotate(-90 113.2 124.5)">DNP</text>
<text x="208.2" y="120.5" transform="rotate(-90 208.2 120.5)">+12V</text>
<text x="214.9" y="123.1">C13</text>
<text x="22.4" y="126.6">RES 10K OHM 1% 1/8W 0603</text>
<text x="22.4" y="129.5">MCT06030C1302FP500</text>
<text x="22.4" y="131.1">RES SMD 13K OHM 1% 1/8W 0603</text>
<text x="106.1" y="131.1" transform="rotate(-90 106.1 131.1)">+12V</text>
<text x="173.6" y="130.4">SLB1470</text>
<text x="173.6" y="128.9">SW1</text>
<text x="206.3" y="131.1">Vdd</text>
<text x="212.8" y="131.1">GND</text>
<text x="214.9" y="126">100nF</text>
<text x="22.4" y="134.1">CRGCQ0402J100K</text>
<text x="22.4" y="135.7">RES 100K OHM 5% 1/16W 0402</text>
<text x="112.8" y="136.7">100nF</text>
<text x="112.8" y="133.8">C7</text>
<text x="156" y="133.2">SQR_OUT</text>
<text x="156.8" y="136.2">SIN_OUT</text>
<text x="156.9" y="134.7">TRI_OUT</text>
<text x="197.4" y="137.5" transform="rotate(-90 197.4 137.5)">JP2</text>
<text x="210.5" y="133.7">TL081SOCKET-8</text>
<text x="225.7" y="137.7">DNP</text>
<text x="225.7" y="134.8">R44</text>
<text x="236.4" y="133.8">JP1</text>
<text x="247.2" y="136.2">LFO_OUT</text>
<text x="22.4" y="138.7">RT0402FRE0749K9L</text>
<text x="22.4" y="140.3">RES SMD 49.9K OHM 1% 1/16W 0402</text>
<text x="22.4" y="143.3">RT0402FRE0711KL</text>
<text x="104.2" y="141.8">Vdd</text>
<text x="110.7" y="141.8">GND</text>
<text x="180" y="139.5" transform="rotate(-90 180 139.5)">R27</text>
<text x="181.2" y="139.5" transform="rotate(-90 181.2 139.5)">50k</text>
<text x="206.5" y="140.3">Vss</text>
<text x="210.5" y="139.1">U6A</text>
<text x="235.6" y="143.3">GND</text>
<text x="22.4" y="144.9">RES SMD 11K OHM 1% 1/16W 0402</text>
<text x="22.4" y="147.8">RT0402FRE0718KL</text>
<text x="22.4" y="149.4">RES SMD 18K OHM 1% 1/16W 0402</text>
<text x="73.2" y="145.6" transform="rotate(-90 73.2 145.6)">R7</text>
<text x="76.1" y="145.6" transform="rotate(-90 76.1 145.6)">11k</text>
<text x="95.4" y="148.2" transform="rotate(-90 95.4 148.2)">JP3</text>
<text x="108.4" y="144.4">TL084</text>
<text x="108.4" y="149.7">U3D</text>
<text x="119.1" y="148.3">DNP</text>
<text x="119.1" y="145.5">R38</text>
<text x="128.2" y="148.3">1k</text>
<text x="128.2" y="145.5">R33</text>
<text x="136" y="146.9">SQR_OUT</text>
<text x="180.8" y="144.9">GND</text>
<text x="206.6" y="147.4">-12V</text>
<text x="214.9" y="147.4">100nF</text>
<text x="214.9" y="144.5">C14</text>
<text x="22.4" y="152.4">RT0402FRE072K2L</text>
<text x="22.4" y="154">RES SMD 2.2K OHM 1% 1/16W 0402</text>
<text x="73.2" y="154.8" transform="rotate(-90 73.2 154.8)">R8</text>
<text x="76.1" y="154.8" transform="rotate(-90 76.1 154.8)">750R</text>
<text x="104.4" y="151">Vss</text>
<text x="112.8" y="155.2">C8</text>
<text x="212.8" y="152.5">GND</text>
<text x="22.4" y="157">RT0603FRE07220RL</text>
<text x="22.4" y="158.6">RES SMD 220 OHM 1% 1/10W 0603</text>
<text x="22.4" y="161.5">RT0805FRE074K7L</text>
<text x="106.1" y="157.1" transform="rotate(-90 106.1 157.1)">-12V</text>
<text x="112.8" y="158">100nF</text>
<text x="22.4" y="163.1">RES SMD 4.7K OHM 1% 1/8W 0805</text>
<text x="22.4" y="166.1">RT0402FRE077K5L</text>
<text x="22.4" y="167.7">RES SMD 7.5K OHM 1% 1/16W 0402</text>
<text x="76.3" y="163.9" transform="rotate(-90 76.3 163.9)">500R</text>
<text x="77.5" y="163.9" transform="rotate(-90 77.5 163.9)">R9</text>
<text x="110.7" y="163.1">GND</text>
<text x="22.4" y="170.6">ERJ-2RKF1004X</text>
<text x="22.4" y="172.3">RES SMD 1M OHM 1% 1/10W 0402</text>
<text x="72.6" y="169.2">GND</text>
<text x="22.4" y="175.2">RT0402FRE07390RL</text>
<text x="22.4" y="176.8">RES SMD 390 OHM 1% 1/16W 0402</text>
<text x="22.4" y="179.8">RT0402FRE07750RL</text>
<text x="22.4" y="181.4">RES SMD 750 OHM 1% 1/16W 0402</text>
<text x="22.4" y="184.4">RT0402FRE071KL</text>
<text x="22.4" y="186">RES SMD 1K OHM 1% 1/16W 0402</text>
</g>
<g font-size="1.3" fill="#808080">
<text x="51.9" y="57.8">2</text>
<text x="59.1" y="59.3">1</text>
<text x="51.9" y="60.9">3</text>
<text x="121.2" y="65.8" transform="rotate(-90 121.2 65.8)">8</text>
<text x="202.7" y="65.4">3</text>
<text x="202.7" y="62.4">2</text>
<text x="209.9" y="63.9">1</text>
<text x="91.5" y="71.5">5</text>
<text x="91.5" y="68.5">6</text>
<text x="98.7" y="70">7</text>
<text x="117.4" y="70">5</text>
<text x="117.4" y="67">6</text>
<text x="124.6" y="68.5">7</text>
<text x="147.9" y="71.5">3</text>
<text x="147.9" y="68.5">2</text>
<text x="155.1" y="70">1</text>
<text x="172.1" y="70">B</text>
<text x="174.5" y="68.5" transform="rotate(-90 174.5 68.5)">C</text>
<text x="183.6" y="68.5" transform="rotate(-90 183.6 68.5)">C</text>
<text x="185.5" y="70">B</text>
<text x="121.2" y="72.3" transform="rotate(-90 121.2 72.3)">4</text>
<text x="174.5" y="72.8" transform="rotate(-90 174.5 72.8)">E</text>
<text x="183.6" y="72.8" transform="rotate(-90 183.6 72.8)">E</text>
<text x="224" y="77.6">6</text>
<text x="227.8" y="76.5" transform="rotate(-90 227.8 76.5)">8</text>
<text x="224" y="80.7">5</text>
<text x="227.8" y="83" transform="rotate(-90 227.8 83)">4</text>
<text x="231.3" y="79.2">7</text>
<text x="61.8" y="95.6" transform="rotate(-90 61.8 95.6)">E</text>
<text x="61.8" y="91.3" transform="rotate(-90 61.8 91.3)">C</text>
<text x="63.7" y="92.8">B</text>
<text x="83.9" y="92.8">8</text>
<text x="91.1" y="94.4">10</text>
<text x="91.1" y="91.3">9</text>
<text x="167.7" y="134">2</text>
<text x="167.7" y="135.5">3</text>
<text x="167.7" y="137">4</text>
<text x="167.7" y="132.5">1</text>
<text x="174.9" y="132.5">C@1*2</text>
<text x="192.7" y="137.4" transform="rotate(-90 192.7 137.4)">2</text>
<text x="194.3" y="137.4" transform="rotate(-90 194.3 137.4)">1</text>
<text x="205.7" y="137">3</text>
<text x="205.7" y="134">2</text>
<text x="209.5" y="132.8" transform="rotate(-90 209.5 132.8)">7</text>
<text x="213" y="135.5">6</text>
<text x="238.1" y="135.5">1</text>
<text x="238.1" y="137">2</text>
<text x="107.4" y="143.5" transform="rotate(-90 107.4 143.5)">4</text>
<text x="209.5" y="139.4" transform="rotate(-90 209.5 139.4)">4</text>
<text x="90.7" y="148" transform="rotate(-90 90.7 148)">2</text>
<text x="92.2" y="148" transform="rotate(-90 92.2 148)">1</text>
<text x="103" y="147.7">12</text>
<text x="103" y="144.6">13</text>
<text x="110.9" y="146.2">14</text>
<text x="107.4" y="150.7" transform="rotate(-90 107.4 150.7)">11</text>
</g>
<g font-size="1.1" fill="#c90d0c">
<text x="170.7" y="132.4">1</text>
<text x="170.9" y="134.5">2</text>
<text x="170.9" y="136">3</text>
<text x="170.9" y="137.7">4</text>
</g>
</svg>
